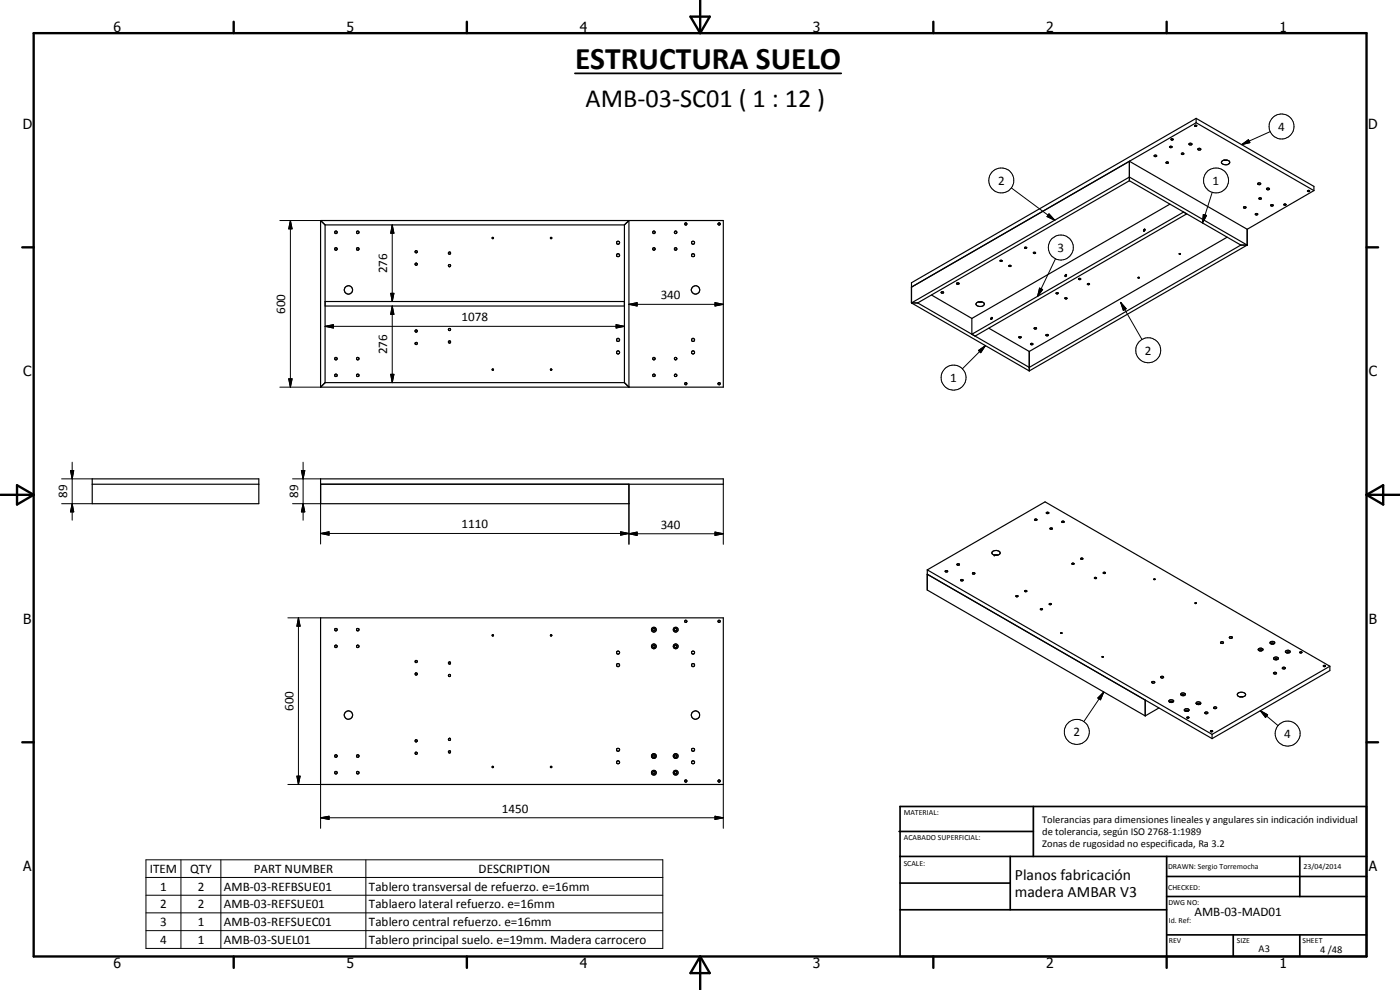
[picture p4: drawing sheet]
<svg xmlns="http://www.w3.org/2000/svg" width="420mm" height="297mm" viewBox="0 0 420 297" stroke-linecap="round" stroke-linejoin="round" font-family="sans-serif">
<g fill="none" stroke="#000" stroke-width=".35">
<path d="M358.5 37.7v.1M358.6 37.6l.5 .1a.3 .3 0 0 1-.3 .2 .3 .3 0 0 1-.2-.3zM359 35.5l35.3 20.4v1.3M359 35.5v1.3M359 36.8l35.3 20.4M359 35.5l-85.5 49.3v6.1M359 36.8l-85.5 49.3 65.5-37.7M339 48.4v5.8M339 54.2l-63.6 36.7M339 48.4l35.3 20.4M339 54.2l33.4 19.3M346.4 46.7l.5-.1 .2 .3-.5 .1z"/>
<path d="M350 48.7l.3-.1 .4 .2-.5 .2zM351.1 43.9h.6v.3h-.6zM351.5 41.7l.6 .1a.3 .3 0 0 1-.4 .2 .3 .3 0 0 1-.2-.3zM354.6 46.1l.3-.2 .4 .2-.5 .3zM356.8 43.2a.45 .45 0 0 1 .5-.2 .45 .45 0 0 1 .4 .4l-.6 .1zM359.5 44.7a.5 .5 0 0 1 .5-.2 .5 .5 0 0 1 .4 .3l-.5 .2zM366.7 48.4a1.45 1.45 0 0 1 2.4 .4 1.47 1.47 0 0 1-2.5-.1zM367.3 48h1.1M377.5 55a.42 .42 0 0 1 .5-.1 .42 .42 0 0 1 .3 .4 .42 .42 0 0 1-.5 .1 .42 .42 0 0 1-.3-.4zM377.9 59.5l.4-.1 .2 .2-.5 .2zM380.1 56.6l.6-.2 .3 .4-.6 .1zM392.4 57.3l.6-.2a.3 .3 0 0 1-.3 .4 .3 .3 0 0 1-.3-.2z"/>
<path d="M394.3 57.2l-20 11.6M96.2 66.2h120.9v50h-120.9M96.2 66.2v50M96.2 66.2l1.4 1.3M97.6 67.5h89.8M97.6 67.5v47.3M124.6 79.1l.3-.2a.34 .34 0 0 1 .3 .4 .34 .34 0 0 1-.4 .3 .34 .34 0 0 1-.2-.5zM134.7 79.5l.3-.1 .2 .4-.5 .2zM147.8 71.2l.3 .1-.2 .3zM165.2 71.3l.4 .1-.2 .2zM187.4 67.5l1.4-1.3v50l-1.4-1.4M187.4 67.5v47.3"/>
<path d="M215.5 67l.3-.2a.34 .34 0 0 1 .4 .4 .34 .34 0 0 1-.5 .3 .34 .34 0 0 1-.2-.5zM300.1 78.2v.1M300.2 78.1l.6 .1a.3 .3 0 0 1-.3 .2 .3 .3 0 0 1-.3-.3zM302.8 79.7h.6a.3 .3 0 0 1-.3 .3 .3 .3 0 0 1-.3-.3zM307.5 74.2h.5a.27 .27 0 0 1-.2 .4 .27 .27 0 0 1-.3-.4zM310.1 75.8l.5-.1 .2 .2-.4 .2zM343.4 68.8l.3 .1-.4 .5-.1-.3zM351.1 61.3l-59.4 34.2M353.9 76.2h.1M353.9 76.1v.1M353.9 76.1h.4l-.4 .1M353.9 76.1h.1"/>
<path d="M368.3 71.2l-59.4 34.3M372.4 73.5h1.9M372.4 73.5l-63.5 36.7-33.5-19.3M373.2 62.1l.5-.1 .2 .3-.3 .2zM374.3 73.5l-35.3-20.4-65.5 37.8M374.3 68.8v4.7M374.3 73.5l-65.4 37.8M381.4 61.5l.5-.1 .2 .3-.4 .1zM385.3 61.3l.5-.1 .2 .2-.4 .2zM97.6 90.5h89.8M97.6 91.8h89.8M124.6 99.1h.5a.35 .35 0 0 1 .1 .4 .35 .35 0 0 1-.5 .1 .35 .35 0 0 1-.1-.5z"/>
<path d="M273.5 90.9h1.9M273.5 90.9l35.4 20.4M279.6 88.5l12.1 7M282.5 87.7h.7a.34 .34 0 0 1-.4 .3 .34 .34 0 0 1-.3-.3zM287.2 84.9h.5l.1 .3h-.6zM291.7 95.5v4.8M293.1 90.8l1.5-.2a.66 .66 0 0 1 .7 .3 .66 .66 0 0 1-.2 .8 1.61 1.61 0 0 1-2.2-.4zM293.6 90.6h1.1M296.7 98.5l12.2 7M297.5 95.4l.3-.1-.3 .5zM310.4 98.4l.3-.1 .4 .2-.5 .2zM316.9 87.9l.5-.1 .2 .3-.4 .1z"/>
<path d="M319.6 89.4l.6 .1a.28 .28 0 0 1-.3 .2 .28 .28 0 0 1-.3-.3zM319.7 82.5l.4-.1-.3 .6-.2-.2zM323.8 83.6h.5a.28 .28 0 0 1-.3 .3 .28 .28 0 0 1-.2-.3zM324.3 83.6h.1M326.3 85.2l.5-.2 .2 .3-.4 .1zM326.3 85.2v.1M97.6 114.8h89.8M97.6 114.8l-1.4 1.4M134.7 102.4a.33 .33 0 0 1 .4 0 .33 .33 0 0 1 .1 .4 .33 .33 0 0 1-.5 .1zM147.7 110.8l.4 .1-.2 .2zM165.2 110.8l.4 .1-.2 .2zM215.5 114.9h.6v.5l-.6-.1z"/>
<path d="M291.7 100.3l63.5-36.7 .9 .6-63.5 36.6zM308.9 105.5v5.8M309.3 103.2l.4-.2 .3 .3-.3 .2zM314 100.4h.5l.1 .2-.6 .1zM27.7 143.7h50v7.4h-50zM27.7 145.3h50M96.2 145.3h120.9v-1.6h-120.9v7.4h92.6v-5.8M310.5 155.9l.3-.2 .4 .3-.4 .2zM314 153.8l.4-.1 .4 .2-.6 .2zM315.1 158.5l.5-.1 .2 .2-.3 .2zM318.7 156.4h.5l.2 .2-.6 .2zM278.3 171l85.5 49.3"/>
<path d="M278.3 171v6l65.4 37.8M278.3 172.3l85.5 49.3M278.3 171l35.3-20.4 85.5 49.3M283.7 171.3l.3-.1 .4 .2-.5 .2zM287.2 169.3l.5-.1 .2 .3-.5 .1zM288.3 174l.4-.1 .3 .2-.5 .2zM289 174.1v.1M291.9 171.9h.6l.1 .2-.7 .1zM298.4 166.5h1.1M298.4 166.5l-.7-.6a1.3 1.3 0 0 1 1.2-.8 1.3 1.3 0 0 1 1.2 1l-.6 .4M304.9 178.8h.6a.32 .32 0 0 1-.3 .3 .32 .32 0 0 1-.3-.3zM307.6 177.2h.4l.2 .2-.4 .1z"/>
<path d="M321.8 169h.2l.4 .2-.5 .1zM324.3 167.6l.4-.2 .3 .3-.4 .1zM328.5 173.3l.6 .2-.4 .1-.2-.1zM331.2 171.7l.6 .2-.5 .2-.2-.1zM346.3 173.8l.4 .1zM346.6 173.7l.1 .1M96.2 185.4h120.9v50h-120.9zM134.7 198.7l.2-.1a.34 .34 0 0 1 .3 .4 .34 .34 0 0 1-.5 .2 .34 .34 0 0 1 0-.5zM147.8 190.5l.3 .3h-.3zM165.3 190.5l.3 .1-.1 .2h-.3zM205.6 186.2h.5l-.1 .5h-.4zM312.3 182.6l.5 .1a.3 .3 0 0 1-.2 .3 .3 .3 0 0 1-.4-.3z"/>
<path d="M312.9 182.8h.1M314.9 181.2a.32 .32 0 0 1 .4-.2 .32 .32 0 0 1 .2 .4h-.4zM318.3 189.9l.4 .1zM318.4 189.9h-.1M330.7 197.1h.4l-.2 .1zM358.6 180.9h.5M358.6 181h.5M358.6 180.9v.1M359.1 180.9v.1M366.3 192.7l.5-.2 .4 .2a.47 .47 0 0 1-.4 .4 .47 .47 0 0 1-.5-.3zM369 191.2l.5-.2 .4 .3-.6 .2zM377.9 195.2a.4 .4 0 0 1-.3-.5 .4 .4 0 0 1 .6-.2l.8 .2v.3l-.3 .2"/>
<path d="M377.9 195.2h.8M377.9 195.2l.4-.3 .4 .3M377.9 195.2h.1M378.7 195.2h.1M381.2 192.7a.79 .79 0 0 1 1.4 .3l-1 .3-.4-.3zM381.5 193.2l.2-.3 .4 .1 .1 .2M382.3 197.4a.7 .7 0 0 1 .8-.3 .7 .7 0 0 1 .5 .7 .72 .72 0 0 1-.8 .2 .72 .72 0 0 1-.5-.6zM382.6 197.9l.3-.3 .4 .3M385.9 195.3l.8-.2 .5 .3a.77 .77 0 0 1-.6 .6 .77 .77 0 0 1-.8-.3zM386.1 195.9a.37 .37 0 0 1 .4-.3 .37 .37 0 0 1 .3 .3M390.1 195.7l.3-.2 .3 .2-.3 .3zM397.2 199.7l.6 .1a.3 .3 0 0 1-.3 .2 .3 .3 0 0 1-.3-.3z"/>
<path d="M399.1 199.9l-35.3 20.4M399.1 199.9v1.3l-35.3 20.4M343.7 210.1v4.7M345.8 204.5l.7 .1a.37 .37 0 0 1-.4 .4 .37 .37 0 0 1-.3-.5zM347.8 212.4l-4.1 2.4M348.4 203h.8a.43 .43 0 0 1-.4 .5 .43 .43 0 0 1-.5-.3zM351.2 210.7l.2-.3 .4 .1 .1 .2M351.2 210.7a.36 .36 0 0 1-.4-.3 .36 .36 0 0 1 .4-.4h.5l.5 .2-.3 .5M351.2 210.7h.7M354.4 208.2a.7 .7 0 0 1 .8-.3 .7 .7 0 0 1 .5 .6 .73 .73 0 0 1-.8 .3 .73 .73 0 0 1-.5-.6zM354.7 208.7l.2-.3h.4l.1 .3M355.5 212.9a.75 .75 0 0 1 .8-.3 .75 .75 0 0 1 .5 .5 .71 .71 0 0 1-.7 .4 .71 .71 0 0 1-.6-.6z"/>
<path d="M355.8 213.4l.2-.3h.4l.1 .3M356.2 215.2h.6a.3 .3 0 0 1-.3 .3 .3 .3 0 0 1-.3-.3zM359.1 210.7a.61 .61 0 0 1 .8-.2 .61 .61 0 0 1 .3 .8 .64 .64 0 0 1-.7 .2 .64 .64 0 0 1-.4-.7zM359.3 211.4l.2-.3h.4l.1 .3M361.6 213.8l.8-.1a.4 .4 0 0 1-.4 .5 .4 .4 0 0 1-.4-.4zM363.3 219.4l.2-.2 .4 .1-.3 .3zM364.3 212.3a.42 .42 0 0 1 .5-.2 .42 .42 0 0 1 .2 .5h-.6zM371.4 208.2a1.54 1.54 0 0 1 2.4 .2 1.4 1.4 0 0 1-1.3 .8 1.4 1.4 0 0 1-1.2-.9zM372 209h1.1M382.2 201.8l.6-.1 .3 .3a.57 .57 0 0 1-.9 0zM384.9 200.3l.5-.1 .4 .2a.54 .54 0 0 1-1 0zM124.7 222h.3l.3 .3-.4 .3-.2-.1z"/>
<path d="M134.7 225.3h.2a.34 .34 0 0 1 .3 .4 .34 .34 0 0 1-.5 .2 .34 .34 0 0 1 0-.6zM147.8 230l.3 .3h-.3zM165.3 230l.3 .1-.1 .2h-.3zM215.5 234.2a.34 .34 0 0 1 .5-.1 .34 .34 0 0 1 .1 .4l-.4 .2zM363.8 220.3v1.3"/>
<circle cx="100.8" cy="74.7" r=".39"/>
<circle cx="100.8" cy="69.7" r=".38"/>
<circle cx="107.4" cy="69.7" r=".39"/>
<circle cx="107.4" cy="74.7" r=".39"/>
<circle cx="124.9" cy="75.5" r=".33"/>
<circle cx="134.9" cy="75.9" r=".33"/>
<circle cx="185.5" cy="72.8" r=".47"/>
<circle cx="185.5" cy="76.5" r=".46"/>
<circle cx="196.2" cy="74.7" r=".38"/>
<circle cx="196.3" cy="69.7" r=".38"/>
<circle cx="202.8" cy="69.7" r=".38"/>
<circle cx="202.8" cy="74.7" r=".38"/>
<circle cx="205.8" cy="67.2" r=".33"/>
<circle cx="208" cy="76.6" r=".46"/>
<circle cx="208" cy="72.8" r=".47"/>
<circle cx="377" cy="64.3" r=".34"/>
<circle cx="104.6" cy="87" r="1.25"/>
<circle cx="134.9" cy="98.9" r=".34"/>
<circle cx="208.8" cy="87" r="1.25"/>
<circle cx="341.7" cy="83.3" r=".17"/>
<circle cx="100.8" cy="107.6" r=".38"/>
<circle cx="100.8" cy="112.6" r=".38"/>
<circle cx="107.4" cy="112.6" r=".38"/>
<circle cx="107.4" cy="107.6" r=".38"/>
<circle cx="124.9" cy="103" r=".34"/>
<circle cx="185.5" cy="105.7" r=".47"/>
<circle cx="185.5" cy="102" r=".47"/>
<circle cx="196.3" cy="112.6" r=".38"/>
<circle cx="196.3" cy="107.6" r=".37"/>
<circle cx="202.8" cy="112.6" r=".38"/>
<circle cx="202.8" cy="107.6" r=".37"/>
<circle cx="205.8" cy="115.1" r=".33"/>
<circle cx="208" cy="102" r=".46"/>
<circle cx="208" cy="105.7" r=".47"/>
<circle cx="306.1" cy="101.2" r=".34"/>
<circle cx="100.8" cy="193.9" r=".38"/>
<circle cx="100.8" cy="188.9" r=".38"/>
<circle cx="107.4" cy="193.9" r=".38"/>
<circle cx="107.4" cy="188.9" r=".39"/>
<circle cx="124.9" cy="198.5" r=".34"/>
<circle cx="185.5" cy="199.6" r=".46"/>
<circle cx="185.5" cy="195.8" r=".46"/>
<circle cx="196.2" cy="188.9" r=".72"/>
<circle cx="196.2" cy="193.9" r=".72"/>
<circle cx="196.2" cy="188.9" r=".38"/>
<circle cx="196.2" cy="193.9" r=".37"/>
<circle cx="202.8" cy="193.9" r=".37"/>
<circle cx="202.8" cy="188.9" r=".38"/>
<circle cx="202.8" cy="193.9" r=".72"/>
<circle cx="202.8" cy="188.9" r=".72"/>
<circle cx="208" cy="199.6" r=".47"/>
<circle cx="208" cy="195.8" r=".46"/>
<circle cx="215.8" cy="186.4" r=".33"/>
<circle cx="104.5" cy="214.5" r="1.25"/>
<circle cx="124.9" cy="202.2" r=".35"/>
<circle cx="134.9" cy="202.7" r=".32"/>
<circle cx="208.7" cy="214.6" r="1.26"/>
<circle cx="100.8" cy="226.8" r=".39"/>
<circle cx="100.8" cy="231.9" r=".38"/>
<circle cx="107.4" cy="226.8" r=".39"/>
<circle cx="107.4" cy="231.8" r=".39"/>
<circle cx="124.9" cy="226" r=".34"/>
<circle cx="134.9" cy="221.9" r=".32"/>
<circle cx="185.5" cy="225" r=".46"/>
<circle cx="185.5" cy="228.7" r=".45"/>
<circle cx="196.2" cy="226.8" r=".73"/>
<circle cx="196.2" cy="231.8" r=".72"/>
<circle cx="196.2" cy="231.9" r=".37"/>
<circle cx="196.2" cy="226.8" r=".38"/>
<circle cx="202.8" cy="231.8" r=".38"/>
<circle cx="202.8" cy="226.8" r=".38"/>
<circle cx="202.8" cy="231.8" r=".72"/>
<circle cx="202.8" cy="226.8" r=".73"/>
<circle cx="205.8" cy="234.4" r=".34"/>
<circle cx="208" cy="228.7" r=".46"/>
<circle cx="208" cy="225" r=".45"/>
</g>
<circle cx="298.4" cy="166.5" r=".18" fill="#000"/>
<g fill="none" stroke="#000" stroke-width=".71">
<path d="M10.1 9.9h400v277.1h-400zM70.1 6.5v3.4M140.1 6.5v3.4M207.2 5h5.8l-2.9 4.9zM210.1 0v9.9M280.1 6.5v3.4M350.1 6.5v3.4M6.7 74.2h3.4M410.1 74.2h3.5M.1 148.5h10M5.1 145.6l5 2.9-5 2.9zM410.1 148.5h10"/>
<path d="M410.1 148.5l5-2.9v5.8zM6.7 222.7h3.4M410.1 222.7h3.5M70.1 287v3.4M140.1 287v3.4M210.1 287v10M210.1 287l2.9 5h-5.8zM280.1 287v3.4M350.1 287v3.4"/>
</g>
<g fill="none" stroke="#000" stroke-width=".51">
<path d="M269.8 249.5h40.3M270.1 242h140v45h-140zM270.1 257h140M303.2 257v16M310.1 242v15M350.1 257v30M390.1 257v12M270.1 265h33.1M270.1 273h80M350.1 269h60M350.1 263h60M350.1 280.5h60"/>
<path d="M370.1 280.5v6.5M390.1 280.5v6.5"/>
</g>
<g fill="none" stroke="#000" stroke-width=".3">
<path d="M381.2 39.5l-8.6 3.9M303.5 56.4l13.1 9.7M363.8 57.7l-2.9 9.2M372.6 43.4l2.1-1.5 .4 .9zM84 66.2h12.2M87.2 66.2l.5 2.5h-1.1zM87.2 66.2v50M117.7 67.5l.5 2.5h-.9zM117.7 67.5v23M314.8 64.2l1.8 1.9-2.4-1.1zM316.8 77.6l-5.4 11.3M361.1 64.3l1 .3-1.2 2.3z"/>
<path d="M97.6 97.9l2.5-.5v1zM97.6 97.9h89.8M117.3 88h.9l-.5 2.5zM117.7 91.8l.5 2.5h-.9zM117.7 91.8v23M184.9 97.4l2.5 .5-2.5 .5zM188.8 91.3l2.4-.5v1zM188.8 91.3h28.3M214.6 90.8l2.5 .5-2.5 .5zM312 86.4l.9 .5-1.5 2zM336.3 90.7l1.7 1.9-.9 .5zM336.3 90.7l6.4 11.2"/>
<path d="M84 116.2h12.2M86.6 113.7h1.1l-.5 2.5zM117.3 112.3h.9l-.5 2.5zM293.7 105.2l2-1.5-1.4 2.1zM295.7 103.7l-6.9 7M21.7 138.7v17.4M91 138.7v17.4M18.5 143.7h9.2M18.5 151.1h9.2M21.2 141.2h.9l-.4 2.5zM21.7 151.1l.4 2.5h-.9zM87.8 151.1h8.4v12.1"/>
<path d="M87.8 143.7h8.4M90.5 141.2h1l-.5 2.5zM91 151.1l.5 2.5h-1zM186.3 159.6l2.5 .5-2.5 .5zM188.8 151.1v12.2M214.6 159.6l2.5 .5-2.5 .6zM217.1 145.3v18M96.2 160.1l2.6-.5v1zM96.2 160.1h92.6M188.8 160.1l2.4-.5v1.1zM188.8 160.1h28.3M86.4 185.4h9.8"/>
<path d="M89.6 185.4l.5 2.5h-1zM89.6 185.4v50M329.5 209.4l1.7-1.8-.9 2.4zM331.2 207.6l-5.9 8.9M331.2 207.6l-.9 2.4-.8-.6zM378.2 213.2l2.2 1.3-.6 .8zM378.2 213.2l5.4 4.5M86.4 235.4h9.8v13.1M89.1 232.9h1l-.5 2.5zM217.1 235.4v13.1M43.8 258h155.1v26.6h-155.1zM54.3 258v26.6"/>
<path d="M66.3 258v26.6M96.2 245.4l2.6-.5v1zM96.2 245.4h120.9M109.8 258v26.6M214.6 244.9l2.5 .5-2.5 .5zM43.8 263.3h155.1M43.8 268.6h155.1M43.8 273.9h155.1M43.8 279.2h155.1"/>
<circle cx="384.6" cy="38" r="3.7"/>
<circle cx="300.5" cy="54.1" r="3.7"/>
<circle cx="364.9" cy="54.1" r="3.8"/>
<circle cx="318.4" cy="74.3" r="3.7"/>
<circle cx="286.2" cy="113.3" r="3.8"/>
<circle cx="344.6" cy="105.1" r="3.7"/>
<circle cx="323.2" cy="219.6" r="3.8"/>
<circle cx="386.5" cy="220.1" r="3.8"/>
</g>
<path d="M172.5 22h80" fill="none" stroke="#000" stroke-width=".53"/>
<g fill="#000">
<path d="M372.6 43.4l2.1-1.5 .4 .9zM87.2 66.2l.5 2.5h-1.1zM117.7 67.5l.5 2.5h-.9zM314.8 64.2l1.8 1.9-2.4-1.1zM361.1 64.3l1 .3-1.2 2.3zM97.6 97.9l2.5-.5v1zM117.3 88h.9l-.5 2.5zM117.7 91.8l.5 2.5h-.9zM184.9 97.4l2.5 .5-2.5 .5zM188.8 91.3l2.4-.5v1zM214.6 90.8l2.5 .5-2.5 .5zM312 86.4l.9 .5-1.5 2z"/>
<path d="M336.3 90.7l1.7 1.9-.9 .5zM86.6 113.7h1.1l-.5 2.5zM117.3 112.3h.9l-.5 2.5zM293.7 105.2l2-1.5-1.4 2.1zM21.2 141.2h.9l-.4 2.5zM21.7 151.1l.4 2.5h-.9zM90.5 141.2h1l-.5 2.5zM91 151.1l.5 2.5h-1zM96.2 160.1l2.6-.5v1zM188.8 160.1l2.4-.5v1.1zM186.3 159.6l2.5 .5-2.5 .5zM214.6 159.6l2.5 .5-2.5 .6z"/>
<path d="M89.6 185.4l.5 2.5h-1zM329.5 209.4l1.7-1.8-.9 2.4zM378.2 213.2l2.2 1.3-.6 .8zM89.1 232.9h1l-.5 2.5zM96.2 245.4l2.6-.5v1zM214.6 244.9l2.5 .5-2.5 .5z"/>
</g>
<text font-size="9.4" x="172.6" y="20.7">ESTRUCTURA SUELO</text>
<text font-size="7.9" x="175.7" y="32">AMB-03-SC01 ( 1 : 12 )</text>
<g font-size="4.7">
<text x="304.6" y="263.9">Planos fabricación</text>
<text x="304.6" y="269.3">madera AMBAR V3</text>
</g>
<g font-size="4.2">
<text x="34" y="9.6">6</text>
<text x="104" y="9.6">5</text>
<text x="174" y="9.6">4</text>
<text x="244" y="9.6">3</text>
<text x="314" y="9.6">2</text>
<text x="384" y="9.6">1</text>
<text x="6.8" y="38.7">D</text>
<text x="410.6" y="38.7">D</text>
<text x="7" y="112.9">C</text>
<text x="410.8" y="112.9">C</text>
<text x="7" y="187.1">B</text>
<text x="410.8" y="187.1">B</text>
<text x="7" y="261.4">A</text>
<text x="410.8" y="261.4">A</text>
<text x="34" y="290.4">6</text>
<text x="104" y="290.4">5</text>
<text x="174" y="290.4">4</text>
<text x="244" y="290.4">3</text>
<text x="314" y="290.4">2</text>
<text x="384" y="290.4">1</text>
</g>
<g font-size="3.9">
<text x="383.6" y="39.2">4</text>
<text x="299.5" y="55.4">2</text>
<text x="363.9" y="55.4">1</text>
<text x="317.4" y="75.5">3</text>
<text x="116.2" y="82" transform="rotate(-90 116.2 82)">276</text>
<text x="198.3" y="89.8">340</text>
<text x="85.6" y="94.2" transform="rotate(-90 85.6 94.2)">600</text>
<text x="138.5" y="96.4">1078</text>
<text x="116.2" y="106.3" transform="rotate(-90 116.2 106.3)">276</text>
<text x="343.6" y="106.4">2</text>
<text x="285.2" y="114.6">1</text>
<text x="20.1" y="149.4" transform="rotate(-90 20.1 149.4)">89</text>
<text x="89.4" y="149.4" transform="rotate(-90 89.4 149.4)">89</text>
<text x="138.5" y="158.5">1110</text>
<text x="198.3" y="158.6">340</text>
<text x="88" y="213.4" transform="rotate(-90 88 213.4)">600</text>
<text x="322.1" y="220.9">2</text>
<text x="385.4" y="221.4">4</text>
<text x="150.6" y="243.8">1450</text>
<text x="45" y="261.9">ITEM</text>
<text x="57.1" y="261.9">QTY</text>
<text x="76.1" y="261.9">PART NUMBER</text>
<text x="143.6" y="261.9">DESCRIPTION</text>
<text x="48.1" y="267.2">1</text>
<text x="59.3" y="267.2">2</text>
<text x="67.2" y="267.2">AMB-03-REFBSUE01</text>
<text x="110.7" y="267.3">Tablero transversal de refuerzo. e=16mm</text>
<text x="48.1" y="272.5">2</text>
<text x="59.3" y="272.5">2</text>
<text x="67.2" y="272.5">AMB-03-REFSUE01</text>
<text x="110.7" y="272.6">Tablaero lateral refuerzo. e=16mm</text>
<text x="358.5" y="275">AMB-03-MAD01</text>
<text x="48.1" y="277.8">3</text>
<text x="59.3" y="277.8">1</text>
<text x="67.2" y="277.8">AMB-03-REFSUEC01</text>
<text x="110.7" y="277.9">Tablero central refuerzo. e=16mm</text>
<text x="48.1" y="283.1">4</text>
<text x="59.3" y="283.1">1</text>
<text x="67.2" y="283.1">AMB-03-SUEL01</text>
<text x="110.7" y="283.2">Tablero principal suelo. e=19mm. Madera carrocero</text>
</g>
<g font-size="3.1">
<text x="312.7" y="246.8">Tolerancias para dimensiones lineales y angulares sin indicación individual</text>
<text x="312.7" y="250.4">de tolerancia, según ISO 2768-1:1989</text>
<text x="312.7" y="254">Zonas de rugosidad no especificada, Ra 3.2</text>
<text x="377.7" y="285.6">A3</text>
<text x="396.2" y="285.9">4 /48</text>
</g>
<g font-size="2.4">
<text x="271.2" y="244.4">MATERIAL:</text>
<text x="271.3" y="252">ACABADO SUPERFICIAL:</text>
<text x="271.2" y="259.7">SCALE:</text>
<text x="350.6" y="260.8">DRAWN: Sergio Torremocha</text>
<text x="391.2" y="260.6">23/04/2014</text>
<text x="350.6" y="267">CHECKED:</text>
<text x="350.6" y="271.4">DWG NO:</text>
<text x="350.8" y="276.9">Id. Ref:</text>
<text x="350.8" y="282.8">REV</text>
<text x="371.2" y="282.9">SIZE</text>
<text x="390.9" y="282.9">SHEET</text>
</g>
</svg>
